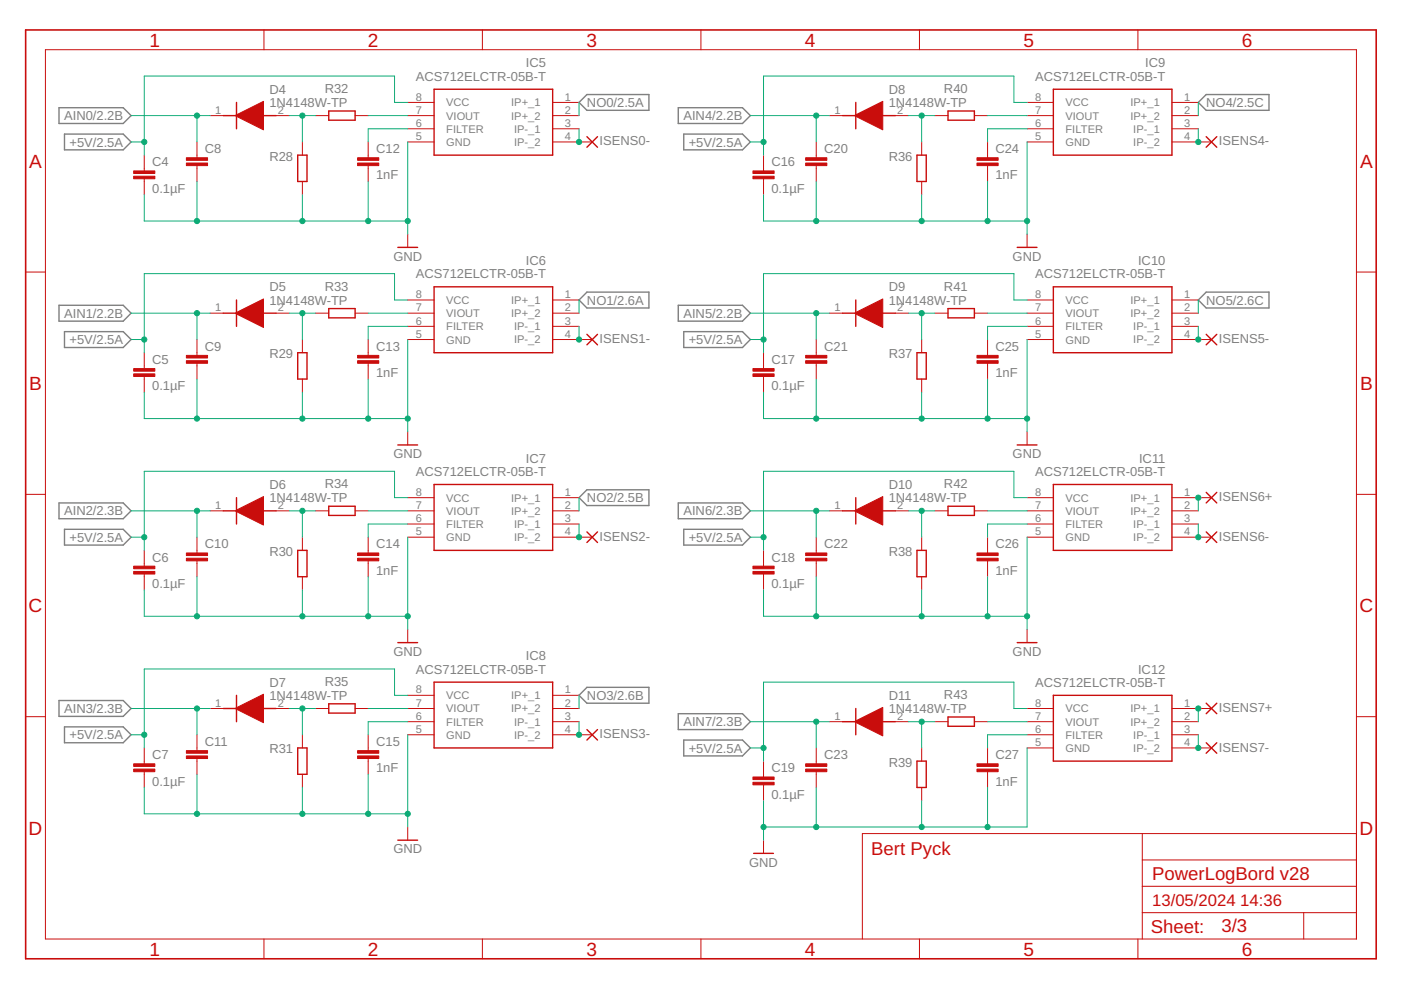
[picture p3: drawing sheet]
<svg xmlns="http://www.w3.org/2000/svg" width="297mm" height="210mm" viewBox="0 0 297 210" stroke-linecap="round" stroke-linejoin="round" font-family="sans-serif">
<g fill="none" stroke="#808080" stroke-width=".3">
<path d="M12.5 22.8h13.6l1.7 1.7-1.7 1.7h-13.6zM13.7 28.4h12.4l1.7 1.7-1.7 1.7h-12.4zM122.8 21.7l1.6-1.7h13.2v3.4h-13.2zM143.8 22.8h13.6l1.7 1.7-1.7 1.7h-13.6zM145 28.4h12.4l1.7 1.7-1.7 1.7h-12.4zM254.1 21.7l1.6-1.7h13.3v3.4h-13.3zM12.5 64.7h13.6l1.7 1.7-1.7 1.7h-13.6zM13.7 70.3h12.4l1.7 1.7-1.7 1.7h-12.4zM122.8 63.6l1.6-1.7h13.2v3.4h-13.2zM143.8 64.7h13.6l1.7 1.7-1.7 1.7h-13.6zM145 70.3h12.4l1.7 1.7-1.7 1.7h-12.4zM254.1 63.6l1.6-1.7h13.3v3.4h-13.3z"/>
<path d="M12.5 106.6h13.6l1.7 1.7-1.7 1.7h-13.6zM13.7 112.2h12.4l1.7 1.7-1.7 1.7h-12.4zM122.8 105.5l1.6-1.7h13.2v3.4h-13.2zM143.8 106.6h13.6l1.7 1.7-1.7 1.7h-13.6zM145 112.2h12.4l1.7 1.7-1.7 1.7h-12.4zM12.5 148.5h13.6l1.7 1.7-1.7 1.7h-13.6zM13.7 154.1h12.4l1.7 1.7-1.7 1.7h-12.4zM124.4 145.7h13.2v3.4h-13.2l-1.6-1.7zM143.8 151.3h13.6l1.7 1.7-1.7 1.7h-13.6zM145 156.9h12.4l1.7 1.7-1.7 1.7h-12.4z"/>
</g>
<g fill="none" stroke="#c90d0c" stroke-width=".3">
<path d="M92 18.9h25.2v14h-25.2zM223.3 18.9h25.2v14h-25.2zM47.3 24.5h2.8M50.1 21.7v5.6M55.7 24.5h2.8M63.1 32.9h2v5.6h-2zM69.7 23.5h5.6v2h-5.6zM124.4 29l2.3 2.2M126.7 29l-2.3 2.2M178.6 24.5h2.8M181.4 21.7v5.6M187 24.5h2.8"/>
<path d="M194.4 32.9h2v5.6h-2zM201 23.5h5.6v2h-5.6zM255.7 29l2.3 2.2M258 29l-2.3 2.2M84.3 52.5h4.2M215.7 52.5h4.2M47.3 66.4h2.8M50.1 63.6v5.6M55.7 66.4h2.8M63.1 74.8h2v5.6h-2zM69.7 65.4h5.6v2h-5.6zM92 60.8h25.2v14h-25.2z"/>
<path d="M124.4 70.9l2.3 2.2M126.7 70.9l-2.3 2.2M178.6 66.4h2.8M181.4 63.6v5.6M187 66.4h2.8M194.4 74.8h2v5.6h-2zM201 65.4h5.6v2h-5.6zM223.3 60.8h25.2v14h-25.2zM255.7 70.9l2.3 2.2M258 70.9l-2.3 2.2M84.3 94.3h4.2M215.7 94.3h4.2"/>
<path d="M47.3 108.3h2.8M50.1 105.5v5.6M55.7 108.3h2.8M63.1 116.7h2v5.6h-2zM69.7 107.3h5.6v2h-5.6zM92 102.7h25.2v14h-25.2zM124.4 112.8l2.3 2.2M126.7 112.8l-2.3 2.2M178.6 108.3h2.8M181.4 105.5v5.6M187 108.3h2.8M194.4 116.7h2v5.6h-2z"/>
<path d="M201 107.3h5.6v2h-5.6zM223.3 102.7h25.2v14h-25.2zM255.7 104.4l2.3 2.2M255.7 112.8l2.3 2.2M258 104.4l-2.3 2.2M258 112.8l-2.3 2.2M84.3 136.2h4.2M215.7 136.2h4.2M47.3 150.2h2.8M50.1 147.4v5.6M55.7 150.2h2.8M63.1 158.6h2v5.6h-2z"/>
<path d="M69.7 149.2h5.6v2h-5.6zM92 144.6h25.2v14h-25.2zM124.4 154.7l2.3 2.2M126.7 154.7l-2.3 2.2M178.6 153h2.8M181.4 150.2v5.6M187 153h2.8M201 152h5.6v2h-5.6zM223.3 147.4h25.2v14h-25.2zM255.7 149.1l2.3 2.2M255.7 157.5l2.3 2.2M258 149.1l-2.3 2.2"/>
<path d="M258 157.5l-2.3 2.2M84.3 178.1h4.2M194.4 161.4h2v5.6h-2zM159.8 180.9h4.2"/>
</g>
<g fill="none" stroke="#c90d0c" stroke-width=".21">
<path d="M9.6 10.5h278v188.6h-278zM56 6.3v4.2M102.3 6.3v4.2M148.6 6.3v4.2M194.9 6.3v4.2M241.3 6.3v4.2M30.6 32.9v3.3M30.6 37.9v3.4M41.8 30.1v3.3M41.8 35.1v3.4M44.6 24.5h2.7M58.5 24.5h2.8"/>
<path d="M64.1 30.1v2.8M64.1 38.5v2.8M66.9 24.5h2.8M75.3 24.5h2.8M78.1 30.1v3.3M78.1 35.1v3.4M86.4 21.7h5.6M86.4 24.5h5.6M86.4 27.3h5.6M86.4 30.1h5.6M117.2 21.7h5.6M117.2 24.5h5.6"/>
<path d="M117.2 27.3h5.6M117.2 30.1h8.4M161.9 32.9v3.3M161.9 37.9v3.4M173.1 30.1v3.3M173.1 35.1v3.4M175.9 24.5h2.7M189.8 24.5h2.8M195.4 30.1v2.8M195.4 38.5v2.8M198.2 24.5h2.8M206.6 24.5h2.8"/>
<path d="M209.4 30.1v3.3M209.4 35.1v3.4M217.8 21.7h5.5M217.8 24.5h5.5M217.8 27.3h5.5M217.8 30.1h5.5M248.5 21.7h5.6M248.5 24.5h5.6M248.5 27.3h5.6M248.5 30.1h8.4M5.4 57.7h4.2M86.4 49.7v2.8"/>
<path d="M217.8 49.7v2.8M287.6 57.7h4.2M30.6 74.8v3.3M30.6 79.8v3.4M41.8 72v3.4M41.8 77v3.4M44.6 66.4h2.7M58.5 66.4h2.8M64.1 72v2.8M66.9 66.4h2.8M75.3 66.4h2.8M78.1 72v3.4"/>
<path d="M78.1 77v3.4M86.4 63.6h5.6M86.4 66.4h5.6M86.4 69.2h5.6M86.4 72h5.6M117.2 63.6h5.6M117.2 66.4h5.6M117.2 69.2h5.6M117.2 72h8.4M161.9 74.8v3.3M161.9 79.8v3.4M173.1 72v3.4"/>
<path d="M173.1 77v3.4M175.9 66.4h2.7M189.8 66.4h2.8M195.4 72v2.8M198.2 66.4h2.8M206.6 66.4h2.8M209.4 72v3.4M209.4 77v3.4M217.8 63.6h5.5M217.8 66.4h5.5M217.8 69.2h5.5M217.8 72h5.5"/>
<path d="M248.5 63.6h5.6M248.5 66.4h5.6M248.5 69.2h5.6M248.5 72h8.4M64.1 80.4v2.8M86.4 91.5v2.8M195.4 80.4v2.8M217.8 91.5v2.8M5.4 104.8h4.2M30.6 116.7v3.3M41.8 113.9v3.3M41.8 118.9v3.4"/>
<path d="M44.6 108.3h2.7M58.5 108.3h2.8M64.1 113.9v2.8M66.9 108.3h2.8M75.3 108.3h2.8M78.1 113.9v3.3M78.1 118.9v3.4M86.4 105.5h5.6M86.4 108.3h5.6M86.4 111.1h5.6M86.4 113.9h5.6M117.2 105.5h5.6"/>
<path d="M117.2 108.3h5.6M117.2 111.1h5.6M117.2 113.9h8.4M161.9 116.7v3.3M173.1 113.9v3.3M173.1 118.9v3.4M175.9 108.3h2.7M189.8 108.3h2.8M195.4 113.9v2.8M198.2 108.3h2.8M206.6 108.3h2.8M209.4 113.9v3.3"/>
<path d="M209.4 118.9v3.4M217.8 105.5h5.5M217.8 108.3h5.5M217.8 111.1h5.5M217.8 113.9h5.5M248.5 105.5h8.4M248.5 108.3h5.6M248.5 111.1h5.6M248.5 113.9h8.4M287.6 104.8h4.2M30.6 121.7v3.4M64.1 122.3v2.8"/>
<path d="M86.4 133.5v2.7M161.9 121.7v3.4M195.4 122.3v2.8M217.8 133.5v2.7M5.4 152h4.2M30.6 158.6v3.3M41.8 155.8v3.4M44.6 150.2h2.7M58.5 150.2h2.8M64.1 155.8v2.8M66.9 150.2h2.8M75.3 150.2h2.8"/>
<path d="M78.1 155.8v3.4M86.4 147.4h5.6M86.4 150.2h5.6M86.4 153h5.6M86.4 155.8h5.6M117.2 147.4h5.6M117.2 150.2h5.6M117.2 153h5.6M117.2 155.8h8.4M173.1 158.6v3.3M175.9 153h2.7M189.8 153h2.8"/>
<path d="M195.4 158.6v2.8M198.2 153h2.8M206.6 153h2.8M209.4 158.6v3.3M217.8 150.2h5.5M217.8 153h5.5M217.8 155.8h5.5M217.8 158.6h5.5M248.5 150.2h8.4M248.5 153h5.6M248.5 155.8h5.6M248.5 158.6h8.4"/>
<path d="M287.6 152h4.2M30.6 163.6v3.4M41.8 160.8v3.4M64.1 164.2v2.8M78.1 160.8v3.4M86.4 175.3v2.8M161.9 161.4v3.3M161.9 166.4v3.4M161.9 178.1v2.8M173.1 163.6v3.4M195.4 167v2.8M209.4 163.6v3.4"/>
<path d="M242.2 176.7v22.4M287.6 176.7h-104.8v22.4M56 199.1v4.2M102.3 199.1v4.2M148.6 199.1v4.2M194.9 199.1v4.2M241.3 199.1v4.2M242.2 193.5h45.4M242.2 187.9h45.4M242.2 182.3h45.4M276.4 193.5v5.6"/>
</g>
<g fill="#c90d0c" stroke="#c90d0c" stroke-width=".21">
<path d="M75.8 34.6h4.5v.5h-4.5z"/>
<path d="M75.8 33.4h4.5v.6h-4.5z"/>
<path d="M39.5 34.6h4.5v.5h-4.5z"/>
<path d="M39.5 33.4h4.5v.6h-4.5z"/>
<path d="M28.3 37.4h4.5v.5h-4.5z"/>
<path d="M28.3 36.2h4.5v.6h-4.5z"/>
<path d="M75.8 76.5h4.5v.5h-4.5z"/>
<path d="M75.8 75.4h4.5v.5h-4.5z"/>
<path d="M39.5 76.5h4.5v.5h-4.5z"/>
<path d="M39.5 75.4h4.5v.5h-4.5z"/>
<path d="M28.3 79.3h4.5v.5h-4.5z"/>
<path d="M28.3 78.1h4.5v.6h-4.5z"/>
<path d="M75.8 118.4h4.5v.5h-4.5z"/>
<path d="M75.8 117.2h4.5v.6h-4.5z"/>
<path d="M39.5 118.4h4.5v.5h-4.5z"/>
<path d="M39.5 117.2h4.5v.6h-4.5z"/>
<path d="M28.3 121.2h4.5v.5h-4.5z"/>
<path d="M28.3 120h4.5v.6h-4.5z"/>
<path d="M75.8 160.3h4.5v.5h-4.5z"/>
<path d="M75.8 159.2h4.5v.5h-4.5z"/>
<path d="M39.5 160.3h4.5v.5h-4.5z"/>
<path d="M39.5 159.2h4.5v.5h-4.5z"/>
<path d="M28.3 163.1h4.5v.5h-4.5z"/>
<path d="M28.3 161.9h4.5v.6h-4.5z"/>
<path d="M207.1 34.6h4.5v.5h-4.5z"/>
<path d="M207.1 33.4h4.5v.6h-4.5z"/>
<path d="M170.8 34.6h4.5v.5h-4.5z"/>
<path d="M170.8 33.4h4.5v.6h-4.5z"/>
<path d="M159.6 37.4h4.5v.5h-4.5z"/>
<path d="M159.6 36.2h4.5v.6h-4.5z"/>
<path d="M207.1 76.5h4.5v.5h-4.5z"/>
<path d="M207.1 75.4h4.5v.5h-4.5z"/>
<path d="M170.8 76.5h4.5v.5h-4.5z"/>
<path d="M170.8 75.4h4.5v.5h-4.5z"/>
<path d="M159.6 79.3h4.5v.5h-4.5z"/>
<path d="M159.6 78.1h4.5v.6h-4.5z"/>
<path d="M207.1 118.4h4.5v.5h-4.5z"/>
<path d="M207.1 117.2h4.5v.6h-4.5z"/>
<path d="M170.8 118.4h4.5v.5h-4.5z"/>
<path d="M170.8 117.2h4.5v.6h-4.5z"/>
<path d="M159.6 121.2h4.5v.5h-4.5z"/>
<path d="M159.6 120h4.5v.6h-4.5z"/>
<path d="M207.1 163.1h4.5v.5h-4.5z"/>
<path d="M207.1 161.9h4.5v.6h-4.5z"/>
<path d="M170.8 163.1h4.5v.5h-4.5z"/>
<path d="M170.8 161.9h4.5v.6h-4.5z"/>
<path d="M159.6 165.9h4.5v.5h-4.5z"/>
<path d="M159.6 164.7h4.5v.6h-4.5z"/>
</g>
<g fill="#c90d0c" stroke="#c90d0c" stroke-width=".21">
<path d="M50 24.4l5.9-2.9v6l-5.9-2.9z" fill-rule="evenodd"/>
<path d="M50 66.3l5.9-2.9v6l-5.9-2.9z" fill-rule="evenodd"/>
<path d="M50 108.2l5.9-2.9v6l-5.9-2.9z" fill-rule="evenodd"/>
<path d="M50 150.1l5.9-2.9v6l-5.9-2.9z" fill-rule="evenodd"/>
<path d="M181.3 24.4l5.9-2.9v6l-5.9-2.9z" fill-rule="evenodd"/>
<path d="M181.3 66.3l5.9-2.9v6l-5.9-2.9z" fill-rule="evenodd"/>
<path d="M181.3 108.2l5.9-2.9v6l-5.9-2.9z" fill-rule="evenodd"/>
<path d="M181.3 152.9l5.9-2.9v6l-5.9-2.9z" fill-rule="evenodd"/>
</g>
<path d="M5.4 6.3h286.4v197h-286.4z" fill="none" stroke="#c90d0c" stroke-width=".34"/>
<g fill="none" stroke="#0dab76" stroke-width=".21">
<path d="M27.8 30.1h2.8M27.8 24.5h16.8M41.8 24.5v5.6M41.8 38.5v8.4M61.3 24.5h5.6M64.1 24.5v5.6M78.1 38.5v8.4M78.1 24.5h8.3M86.4 30.1v19.6M86.4 27.3h-8.3v2.8M86.4 21.7h-2.7v-5.6h-53.1v16.8M122.8 21.7v2.8"/>
<path d="M122.8 27.3v2.8M159.1 30.1h2.8M159.1 24.5h16.8M173.1 24.5v5.6M173.1 38.5v8.4M192.6 24.5h5.6M195.4 24.5v5.6M209.4 38.5v8.4M209.4 24.5h8.4M217.8 30.1v19.6M217.8 27.3h-8.4v2.8M217.8 21.7h-2.8v-5.6h-53.1v16.8"/>
<path d="M254.1 21.7v2.8M254.1 27.3v2.8M30.6 41.3v5.6h55.8M64.1 41.3v5.6M161.9 41.3v5.6h55.9M195.4 41.3v5.6M27.8 72h2.8M27.8 66.4h16.8M41.8 66.4v5.6M61.3 66.4h5.6M64.1 66.4v5.6M78.1 66.4h8.3"/>
<path d="M86.4 72v19.5M86.4 69.2h-8.3v2.8M86.4 63.6h-2.7v-5.6h-53.1v16.8M122.8 63.6v2.8M122.8 69.2v2.8M159.1 72h2.8M159.1 66.4h16.8M173.1 66.4v5.6M192.6 66.4h5.6M195.4 66.4v5.6M209.4 66.4h8.4M217.8 72v19.5"/>
<path d="M217.8 69.2h-8.4v2.8M217.8 63.6h-2.8v-5.6h-53.1v16.8M254.1 63.6v2.8M254.1 69.2v2.8M30.6 83.2v5.6h55.8M41.8 80.4v8.4M64.1 83.2v5.6M78.1 80.4v8.4M161.9 83.2v5.6h55.9M173.1 80.4v8.4M195.4 83.2v5.6M209.4 80.4v8.4"/>
<path d="M27.8 113.9h2.8M27.8 108.3h16.8M41.8 108.3v5.6M61.3 108.3h5.6M64.1 108.3v5.6M78.1 108.3h8.3M86.4 113.9v19.6M86.4 111.1h-8.3v2.8M86.4 105.5h-2.7v-5.6h-53.1v16.8M122.8 105.5v2.8M122.8 111.1v2.8M159.1 113.9h2.8"/>
<path d="M159.1 108.3h16.8M173.1 108.3v5.6M192.6 108.3h5.6M195.4 108.3v5.6M209.4 108.3h8.4M217.8 113.9v19.6M217.8 111.1h-8.4v2.8M217.8 105.5h-2.8v-5.6h-53.1v16.8M254.1 105.5v2.8M254.1 111.1v2.8M30.6 125.1v5.6h55.8M41.8 122.3v8.4"/>
<path d="M64.1 125.1v5.6M78.1 122.3v8.4M161.9 125.1v5.6h55.9M173.1 122.3v8.4M195.4 125.1v5.6M209.4 122.3v8.4M27.8 155.8h2.8M27.8 150.2h16.8M41.8 150.2v5.6M61.3 150.2h5.6M64.1 150.2v5.6M78.1 150.2h8.3"/>
<path d="M86.4 155.8v19.5M86.4 153h-8.3v2.8M86.4 147.4h-2.7v-5.6h-53.1v16.8M122.8 147.4v2.8M122.8 153v2.8M159.1 158.6h2.8M159.1 153h16.8M173.1 153v5.6M192.6 153h5.6M195.4 153v5.6M209.4 153h8.4M217.8 158.6v16.7h-55.9"/>
<path d="M217.8 155.8h-8.4v2.8M217.8 150.2h-2.8v-5.6h-53.1v16.8M254.1 150.2v2.8M254.1 155.8v2.8M30.6 167v5.6h55.8M41.8 164.2v8.4M64.1 167v5.6M78.1 164.2v8.4M161.9 169.8v8.3M173.1 167v8.3M195.4 169.8v5.5M209.4 167v8.3"/>
</g>
<g fill="#0dab76" stroke="#0dab76" stroke-width=".21">
<circle cx="86.4" cy="46.9" r=".55"/>
<circle cx="41.8" cy="46.9" r=".55"/>
<circle cx="64.1" cy="46.9" r=".55"/>
<circle cx="78.1" cy="46.9" r=".55"/>
<circle cx="86.4" cy="88.8" r=".55"/>
<circle cx="41.8" cy="88.8" r=".55"/>
<circle cx="64.1" cy="88.8" r=".55"/>
<circle cx="78.1" cy="88.8" r=".55"/>
<circle cx="86.4" cy="130.7" r=".55"/>
<circle cx="41.8" cy="130.7" r=".55"/>
<circle cx="64.1" cy="130.7" r=".55"/>
<circle cx="78.1" cy="130.7" r=".55"/>
<circle cx="86.4" cy="172.6" r=".55"/>
<circle cx="41.8" cy="172.6" r=".55"/>
<circle cx="64.1" cy="172.6" r=".55"/>
<circle cx="78.1" cy="172.6" r=".55"/>
<circle cx="217.8" cy="46.9" r=".55"/>
<circle cx="173.1" cy="46.9" r=".55"/>
<circle cx="195.4" cy="46.9" r=".55"/>
<circle cx="209.4" cy="46.9" r=".55"/>
<circle cx="217.8" cy="88.8" r=".55"/>
<circle cx="173.1" cy="88.8" r=".55"/>
<circle cx="195.4" cy="88.8" r=".55"/>
<circle cx="209.4" cy="88.8" r=".55"/>
<circle cx="217.8" cy="130.7" r=".55"/>
<circle cx="173.1" cy="130.7" r=".55"/>
<circle cx="195.4" cy="130.7" r=".55"/>
<circle cx="209.4" cy="130.7" r=".55"/>
<circle cx="161.9" cy="175.3" r=".55"/>
<circle cx="173.1" cy="175.3" r=".55"/>
<circle cx="195.4" cy="175.3" r=".55"/>
<circle cx="209.4" cy="175.3" r=".55"/>
<circle cx="30.6" cy="30.1" r=".55"/>
<circle cx="30.6" cy="72" r=".55"/>
<circle cx="30.6" cy="113.9" r=".55"/>
<circle cx="30.6" cy="155.8" r=".55"/>
<circle cx="161.9" cy="30.1" r=".55"/>
<circle cx="161.9" cy="72" r=".55"/>
<circle cx="161.9" cy="113.9" r=".55"/>
<circle cx="161.9" cy="158.6" r=".55"/>
<circle cx="41.8" cy="24.5" r=".55"/>
<circle cx="41.8" cy="66.4" r=".55"/>
<circle cx="41.8" cy="150.2" r=".55"/>
<circle cx="41.8" cy="108.3" r=".55"/>
<circle cx="173.1" cy="24.5" r=".55"/>
<circle cx="173.1" cy="66.4" r=".55"/>
<circle cx="173.1" cy="153" r=".55"/>
<circle cx="173.1" cy="108.3" r=".55"/>
<circle cx="64.1" cy="24.5" r=".55"/>
<circle cx="122.8" cy="30.1" r=".55"/>
<circle cx="64.1" cy="66.4" r=".55"/>
<circle cx="122.8" cy="72" r=".55"/>
<circle cx="64.1" cy="108.3" r=".55"/>
<circle cx="122.8" cy="113.9" r=".55"/>
<circle cx="64.1" cy="150.2" r=".55"/>
<circle cx="122.8" cy="155.8" r=".55"/>
<circle cx="195.4" cy="24.5" r=".55"/>
<circle cx="254.1" cy="30.1" r=".55"/>
<circle cx="195.4" cy="66.4" r=".55"/>
<circle cx="254.1" cy="72" r=".55"/>
<circle cx="195.4" cy="108.3" r=".55"/>
<circle cx="254.1" cy="105.5" r=".55"/>
<circle cx="254.1" cy="113.9" r=".55"/>
<circle cx="195.4" cy="153" r=".55"/>
<circle cx="254.1" cy="150.2" r=".55"/>
<circle cx="254.1" cy="158.6" r=".55"/>
</g>
<g font-size="4" fill="#c90d0c">
<text x="31.7" y="9.9">1</text>
<text x="78" y="9.9">2</text>
<text x="124.3" y="9.9">3</text>
<text x="170.7" y="9.9">4</text>
<text x="217" y="9.9">5</text>
<text x="263.3" y="9.9">6</text>
<text x="6.2" y="35.5">A</text>
<text x="288.4" y="35.5">A</text>
<text x="6.2" y="82.7">B</text>
<text x="288.4" y="82.7">B</text>
<text x="6.1" y="129.8">C</text>
<text x="288.2" y="129.8">C</text>
<text x="6.1" y="177">D</text>
<text x="288.2" y="177">D</text>
<text x="31.7" y="202.6">1</text>
<text x="78" y="202.6">2</text>
<text x="124.3" y="202.6">3</text>
<text x="170.7" y="202.6">4</text>
<text x="217" y="202.6">5</text>
<text x="263.3" y="202.6">6</text>
</g>
<g font-size="3.9" fill="#c90d0c">
<text x="184.7" y="181.3">Bert Pyck</text>
<text x="244.3" y="186.5">PowerLogBord v28</text>
<text x="244" y="197.8">Sheet:</text>
<text x="259" y="197.7">3/3</text>
</g>
<g font-size="3.5" fill="#c90d0c">
<text x="244.3" y="192.1">13/05/2024</text>
<text x="263" y="192.1">14:36</text>
</g>
<g font-size="2.8" fill="#808080">
<text x="88.1" y="17.1">ACS712ELCTR-05B-T</text>
<text x="111.5" y="14.3">IC5</text>
<text x="219.4" y="17.1">ACS712ELCTR-05B-T</text>
<text x="242.8" y="14.3">IC9</text>
<text x="57.1" y="22.7">1N4148W-TP</text>
<text x="57.1" y="19.9">D4</text>
<text x="68.8" y="19.7">R32</text>
<text x="124.4" y="22.7">NO0/2.5A</text>
<text x="188.4" y="22.7">1N4148W-TP</text>
<text x="188.4" y="19.9">D8</text>
<text x="200.1" y="19.7">R40</text>
<text x="255.7" y="22.7">NO4/2.5C</text>
<text x="13.6" y="25.5">AIN0/2.2B</text>
<text x="144.9" y="25.5">AIN4/2.2B</text>
<text x="14.7" y="31.1">+5V/2.5A</text>
<text x="32.3" y="35.3">C4</text>
<text x="43.4" y="32.5">C8</text>
<text x="57.1" y="34">R28</text>
<text x="79.7" y="32.5">C12</text>
<text x="127.1" y="30.8">ISENS0-</text>
<text x="146" y="31.1">+5V/2.5A</text>
<text x="163.6" y="35.3">C16</text>
<text x="174.7" y="32.5">C20</text>
<text x="188.4" y="34">R36</text>
<text x="211" y="32.5">C24</text>
<text x="258.4" y="30.8">ISENS4-</text>
<text x="32.3" y="40.8">0.1µF</text>
<text x="79.7" y="38.1">1nF</text>
<text x="163.6" y="40.8">0.1µF</text>
<text x="211" y="38.1">1nF</text>
<text x="83.4" y="55.2">GND</text>
<text x="88.1" y="59">ACS712ELCTR-05B-T</text>
<text x="111.5" y="56.2">IC6</text>
<text x="214.7" y="55.2">GND</text>
<text x="219.4" y="59">ACS712ELCTR-05B-T</text>
<text x="241.3" y="56.2">IC10</text>
<text x="57.1" y="64.6">1N4148W-TP</text>
<text x="57.1" y="61.8">D5</text>
<text x="68.8" y="61.6">R33</text>
<text x="124.4" y="64.6">NO1/2.6A</text>
<text x="188.4" y="64.6">1N4148W-TP</text>
<text x="188.4" y="61.8">D9</text>
<text x="200.1" y="61.6">R41</text>
<text x="255.7" y="64.6">NO5/2.6C</text>
<text x="13.6" y="67.4">AIN1/2.2B</text>
<text x="144.9" y="67.4">AIN5/2.2B</text>
<text x="14.7" y="73">+5V/2.5A</text>
<text x="32.3" y="77.2">C5</text>
<text x="43.4" y="74.4">C9</text>
<text x="57.1" y="75.9">R29</text>
<text x="79.7" y="74.4">C13</text>
<text x="127.1" y="72.7">ISENS1-</text>
<text x="146" y="73">+5V/2.5A</text>
<text x="163.6" y="77.2">C17</text>
<text x="174.7" y="74.4">C21</text>
<text x="188.4" y="75.9">R37</text>
<text x="211" y="74.4">C25</text>
<text x="258.4" y="72.7">ISENS5-</text>
<text x="32.3" y="82.7">0.1µF</text>
<text x="79.7" y="80">1nF</text>
<text x="163.6" y="82.7">0.1µF</text>
<text x="211" y="80">1nF</text>
<text x="83.4" y="97.1">GND</text>
<text x="88.1" y="100.9">ACS712ELCTR-05B-T</text>
<text x="111.5" y="98.1">IC7</text>
<text x="214.7" y="97.1">GND</text>
<text x="219.4" y="100.9">ACS712ELCTR-05B-T</text>
<text x="241.5" y="98.1">IC11</text>
<text x="57.1" y="106.5">1N4148W-TP</text>
<text x="57.1" y="103.7">D6</text>
<text x="68.8" y="103.5">R34</text>
<text x="124.4" y="106.5">NO2/2.5B</text>
<text x="188.4" y="106.5">1N4148W-TP</text>
<text x="188.4" y="103.7">D10</text>
<text x="200.1" y="103.5">R42</text>
<text x="258.4" y="106.3">ISENS6+</text>
<text x="13.6" y="109.3">AIN2/2.3B</text>
<text x="144.9" y="109.3">AIN6/2.3B</text>
<text x="14.7" y="114.9">+5V/2.5A</text>
<text x="32.3" y="119.1">C6</text>
<text x="43.4" y="116.3">C10</text>
<text x="57.1" y="117.8">R30</text>
<text x="79.7" y="116.3">C14</text>
<text x="127.1" y="114.6">ISENS2-</text>
<text x="146" y="114.9">+5V/2.5A</text>
<text x="163.6" y="119.1">C18</text>
<text x="174.7" y="116.3">C22</text>
<text x="188.4" y="117.8">R38</text>
<text x="211" y="116.3">C26</text>
<text x="258.4" y="114.6">ISENS6-</text>
<text x="32.3" y="124.7">0.1µF</text>
<text x="79.7" y="121.9">1nF</text>
<text x="163.6" y="124.7">0.1µF</text>
<text x="211" y="121.9">1nF</text>
<text x="83.4" y="139">GND</text>
<text x="88.1" y="142.8">ACS712ELCTR-05B-T</text>
<text x="111.5" y="140">IC8</text>
<text x="214.7" y="139">GND</text>
<text x="241.3" y="142.8">IC12</text>
<text x="57.1" y="148.4">1N4148W-TP</text>
<text x="57.1" y="145.6">D7</text>
<text x="68.8" y="145.4">R35</text>
<text x="124.4" y="148.4">NO3/2.6B</text>
<text x="188.4" y="148.4">D11</text>
<text x="200.1" y="148.2">R43</text>
<text x="219.4" y="145.6">ACS712ELCTR-05B-T</text>
<text x="13.6" y="151.2">AIN3/2.3B</text>
<text x="144.9" y="154">AIN7/2.3B</text>
<text x="188.4" y="151.2">1N4148W-TP</text>
<text x="258.4" y="151">ISENS7+</text>
<text x="14.7" y="156.8">+5V/2.5A</text>
<text x="32.3" y="161">C7</text>
<text x="43.4" y="158.2">C11</text>
<text x="57.1" y="159.7">R31</text>
<text x="79.7" y="158.2">C15</text>
<text x="127.1" y="156.6">ISENS3-</text>
<text x="146" y="159.6">+5V/2.5A</text>
<text x="174.7" y="161">C23</text>
<text x="211" y="161">C27</text>
<text x="258.4" y="159.3">ISENS7-</text>
<text x="32.3" y="166.6">0.1µF</text>
<text x="79.7" y="163.8">1nF</text>
<text x="163.6" y="163.8">C19</text>
<text x="188.4" y="162.5">R39</text>
<text x="211" y="166.6">1nF</text>
<text x="163.6" y="169.3">0.1µF</text>
<text x="83.4" y="180.9">GND</text>
<text x="158.8" y="183.7">GND</text>
</g>
<g font-size="2.3" fill="#808080">
<text x="88.2" y="21.3">8</text>
<text x="94.6" y="22.6">VCC</text>
<text x="108.4" y="22.5">IP+_1</text>
<text x="119.8" y="21.3">1</text>
<text x="219.5" y="21.3">8</text>
<text x="225.9" y="22.6">VCC</text>
<text x="239.7" y="22.5">IP+_1</text>
<text x="251.1" y="21.3">1</text>
<text x="45.6" y="24.1">1</text>
<text x="58.9" y="24.1">2</text>
<text x="88.2" y="24.1">7</text>
<text x="88.2" y="26.9">6</text>
<text x="88.2" y="29.7">5</text>
<text x="94.6" y="25.3">VIOUT</text>
<text x="94.6" y="28.1">FILTER</text>
<text x="108.4" y="25.3">IP+_2</text>
<text x="109" y="28.1">IP-_1</text>
<text x="119.8" y="24.1">2</text>
<text x="119.8" y="26.9">3</text>
<text x="119.8" y="29.7">4</text>
<text x="176.9" y="24.1">1</text>
<text x="190.2" y="24.1">2</text>
<text x="219.5" y="24.1">7</text>
<text x="219.5" y="26.9">6</text>
<text x="219.5" y="29.7">5</text>
<text x="225.9" y="25.3">VIOUT</text>
<text x="225.9" y="28.1">FILTER</text>
<text x="239.7" y="25.3">IP+_2</text>
<text x="240.3" y="28.1">IP-_1</text>
<text x="251.1" y="24.1">2</text>
<text x="251.1" y="26.9">3</text>
<text x="251.1" y="29.7">4</text>
<text x="94.6" y="30.9">GND</text>
<text x="109" y="30.9">IP-_2</text>
<text x="225.9" y="30.9">GND</text>
<text x="240.3" y="30.9">IP-_2</text>
<text x="88.2" y="63.2">8</text>
<text x="94.6" y="64.5">VCC</text>
<text x="108.4" y="64.4">IP+_1</text>
<text x="119.8" y="63.2">1</text>
<text x="219.5" y="63.2">8</text>
<text x="225.9" y="64.5">VCC</text>
<text x="239.7" y="64.4">IP+_1</text>
<text x="251.1" y="63.2">1</text>
<text x="45.6" y="66">1</text>
<text x="58.9" y="66">2</text>
<text x="88.2" y="66">7</text>
<text x="88.2" y="68.8">6</text>
<text x="88.2" y="71.6">5</text>
<text x="94.6" y="67.2">VIOUT</text>
<text x="94.6" y="70">FILTER</text>
<text x="108.4" y="67.2">IP+_2</text>
<text x="109" y="70">IP-_1</text>
<text x="119.8" y="66">2</text>
<text x="119.8" y="68.8">3</text>
<text x="119.8" y="71.6">4</text>
<text x="176.9" y="66">1</text>
<text x="190.2" y="66">2</text>
<text x="219.5" y="66">7</text>
<text x="219.5" y="68.8">6</text>
<text x="219.5" y="71.6">5</text>
<text x="225.9" y="67.2">VIOUT</text>
<text x="225.9" y="70">FILTER</text>
<text x="239.7" y="67.2">IP+_2</text>
<text x="240.3" y="70">IP-_1</text>
<text x="251.1" y="66">2</text>
<text x="251.1" y="68.8">3</text>
<text x="251.1" y="71.6">4</text>
<text x="94.6" y="72.8">GND</text>
<text x="109" y="72.8">IP-_2</text>
<text x="225.9" y="72.8">GND</text>
<text x="240.3" y="72.8">IP-_2</text>
<text x="45.6" y="107.9">1</text>
<text x="58.9" y="107.9">2</text>
<text x="88.2" y="105.1">8</text>
<text x="88.2" y="107.9">7</text>
<text x="94.6" y="106.4">VCC</text>
<text x="108.4" y="106.3">IP+_1</text>
<text x="119.8" y="105.1">1</text>
<text x="119.8" y="107.9">2</text>
<text x="176.9" y="107.9">1</text>
<text x="190.2" y="107.9">2</text>
<text x="219.5" y="105.1">8</text>
<text x="219.5" y="107.9">7</text>
<text x="225.9" y="106.4">VCC</text>
<text x="239.7" y="106.3">IP+_1</text>
<text x="251.1" y="105.1">1</text>
<text x="251.1" y="107.9">2</text>
<text x="88.2" y="110.7">6</text>
<text x="88.2" y="113.5">5</text>
<text x="94.6" y="109.1">VIOUT</text>
<text x="94.6" y="111.9">FILTER</text>
<text x="108.4" y="109.1">IP+_2</text>
<text x="109" y="111.9">IP-_1</text>
<text x="119.8" y="110.7">3</text>
<text x="119.8" y="113.5">4</text>
<text x="219.5" y="110.7">6</text>
<text x="219.5" y="113.5">5</text>
<text x="225.9" y="109.1">VIOUT</text>
<text x="225.9" y="111.9">FILTER</text>
<text x="239.7" y="109.1">IP+_2</text>
<text x="240.3" y="111.9">IP-_1</text>
<text x="251.1" y="110.7">3</text>
<text x="251.1" y="113.5">4</text>
<text x="94.6" y="114.7">GND</text>
<text x="109" y="114.7">IP-_2</text>
<text x="225.9" y="114.7">GND</text>
<text x="240.3" y="114.7">IP-_2</text>
<text x="45.6" y="149.8">1</text>
<text x="58.9" y="149.8">2</text>
<text x="88.2" y="147">8</text>
<text x="88.2" y="149.8">7</text>
<text x="94.6" y="148.3">VCC</text>
<text x="108.4" y="148.3">IP+_1</text>
<text x="119.8" y="147">1</text>
<text x="119.8" y="149.8">2</text>
<text x="219.5" y="149.8">8</text>
<text x="251.1" y="149.8">1</text>
<text x="88.2" y="152.6">6</text>
<text x="88.2" y="155.4">5</text>
<text x="94.6" y="151">VIOUT</text>
<text x="94.6" y="153.8">FILTER</text>
<text x="108.4" y="151">IP+_2</text>
<text x="109" y="153.8">IP-_1</text>
<text x="119.8" y="152.6">3</text>
<text x="119.8" y="155.4">4</text>
<text x="176.9" y="152.6">1</text>
<text x="190.2" y="152.6">2</text>
<text x="219.5" y="152.6">7</text>
<text x="219.5" y="155.4">6</text>
<text x="225.9" y="151">VCC</text>
<text x="225.9" y="153.8">VIOUT</text>
<text x="239.7" y="151">IP+_1</text>
<text x="239.7" y="153.8">IP+_2</text>
<text x="251.1" y="152.6">2</text>
<text x="251.1" y="155.4">3</text>
<text x="94.6" y="156.6">GND</text>
<text x="109" y="156.6">IP-_2</text>
<text x="219.5" y="158.2">5</text>
<text x="225.9" y="156.6">FILTER</text>
<text x="225.9" y="159.4">GND</text>
<text x="240.3" y="156.6">IP-_1</text>
<text x="240.3" y="159.4">IP-_2</text>
<text x="251.1" y="158.2">4</text>
</g>
</svg>
